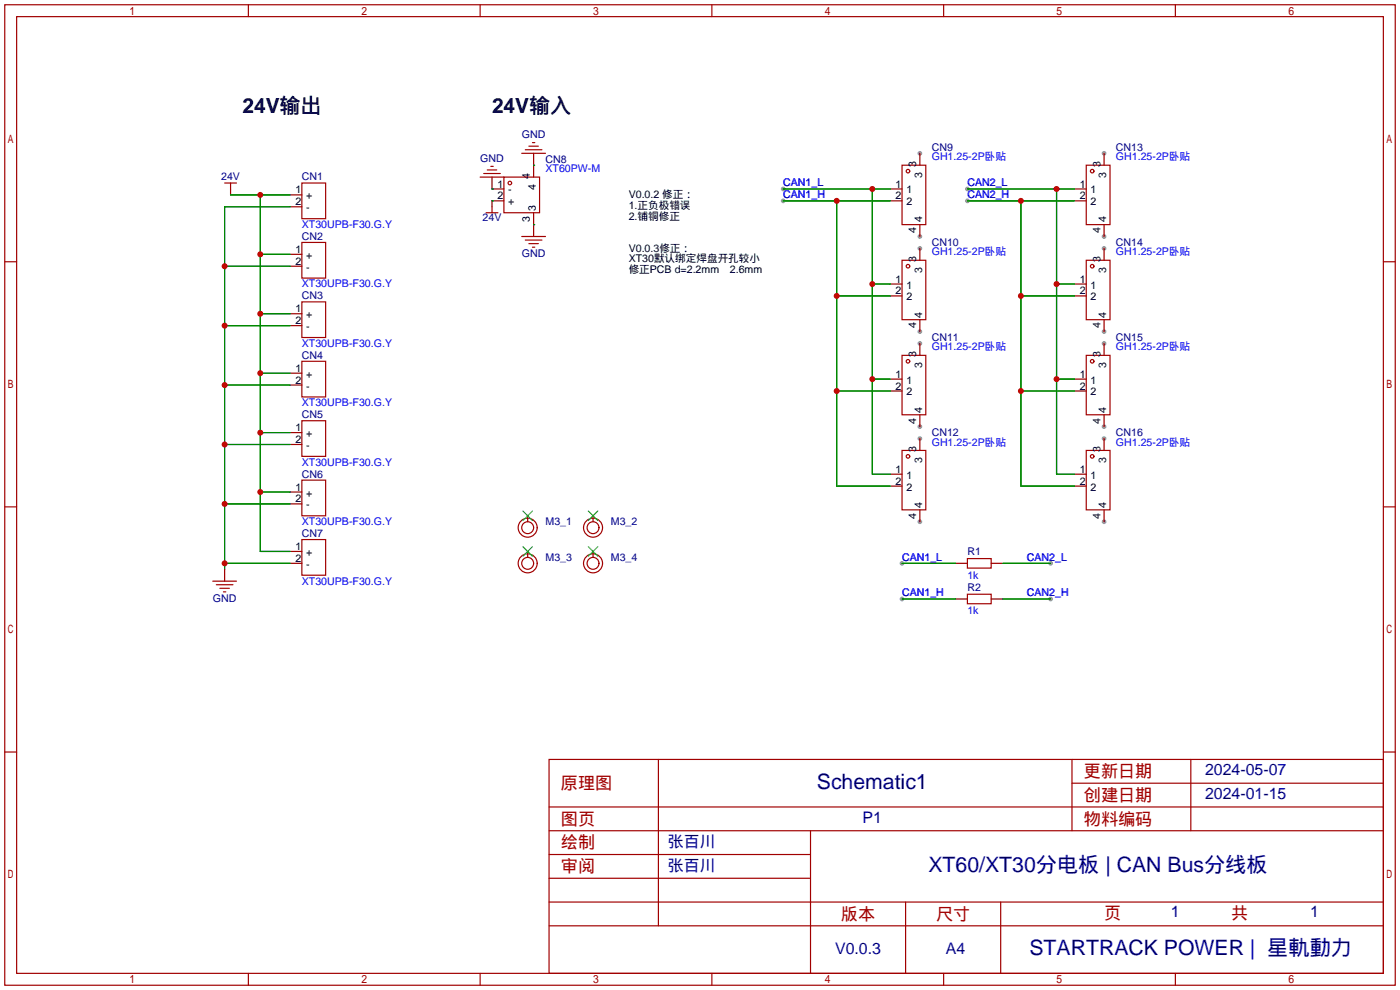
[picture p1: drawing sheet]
<svg xmlns="http://www.w3.org/2000/svg" width="299mm" height="212mm" viewBox="0 0 299 212" stroke-linecap="round" stroke-linejoin="round" font-family="sans-serif">
<g fill="#999">
<circle cx="196.6" cy="32.8" r=".51"/>
<circle cx="196.6" cy="50.5" r=".51"/>
<circle cx="196.6" cy="53.1" r=".51"/>
<circle cx="196.6" cy="70.9" r=".51"/>
<circle cx="196.6" cy="73.4" r=".51"/>
<circle cx="196.6" cy="91.2" r=".51"/>
<circle cx="196.6" cy="93.7" r=".51"/>
<circle cx="196.6" cy="111.5" r=".51"/>
<circle cx="236" cy="32.8" r=".51"/>
<circle cx="236" cy="50.5" r=".51"/>
<circle cx="236" cy="53.1" r=".51"/>
<circle cx="236" cy="70.9" r=".51"/>
<circle cx="236" cy="73.4" r=".51"/>
<circle cx="236" cy="91.2" r=".51"/>
<circle cx="236" cy="93.7" r=".51"/>
<circle cx="236" cy="111.5" r=".51"/>
<circle cx="167.4" cy="40.4" r=".51"/>
<circle cx="167.4" cy="42.9" r=".51"/>
<circle cx="206.8" cy="40.4" r=".51"/>
<circle cx="206.8" cy="42.9" r=".51"/>
<circle cx="192.8" cy="128" r=".51"/>
<circle cx="192.8" cy="120.4" r=".51"/>
<circle cx="224.5" cy="120.4" r=".51"/>
<circle cx="224.5" cy="128" r=".51"/>
</g>
<g fill="none" stroke="#a10000" stroke-width=".25">
<path d="M1 1h297.2v209.6h-297.2zM3.6 3.6h292.1v204.4h-292.1zM53.1 1v2.6M102.6 1v2.6M152.1 1v2.6M201.7 1v2.6M251.2 1v2.6M48 39.1h2.5M49.3 39.1v1.3M64.5 39.1h5.1v7.6h-5.1zM102.6 37.8h5.1M103.4 37.1h3.5"/>
<path d="M104.1 36.3h2.1M104.9 35.6h.5M107.7 37.8h7.6v7.7h-7.6zM111.5 32.8h5.1M112.3 32h3.5M113 31.2h2.1M113.8 30.5h.5M192.8 35.3h5.1v12.7h-5.1zM232.2 35.3h5v12.7h-5zM1 55.9h2.6M64.5 51.8h5.1v7.6h-5.1zM103.9 45.5h2.5"/>
<path d="M105.2 44.2v1.3M111.5 50.5h5.1M112.3 51.3h3.5M113 52.1h2.1M113.8 52.8h.5M192.8 55.6h5.1v12.7h-5.1zM232.2 55.6h5v12.7h-5zM295.7 55.9h2.5M64.5 64.5h5.1v7.6h-5.1zM64.5 77.2h5.1v7.6h-5.1zM192.8 75.9h5.1v12.7h-5.1zM232.2 75.9h5v12.7h-5z"/>
<path d="M64.5 89.9h5.1v7.6h-5.1zM192.8 96.3h5.1v12.7h-5.1zM232.2 96.3h5v12.7h-5zM1 108.3h2.6M64.5 102.6h5.1v7.6h-5.1zM64.5 115.3h5.1v7.6h-5.1zM206.8 119.4h5v2h-5zM295.7 108.3h2.5M45.5 124.2h5M46.2 125h3.6M47 125.7h2M47.8 126.5h.5"/>
<path d="M206.8 127h5v2h-5zM1 160.7h2.6M117.3 162.3h178.4v45.7h-178.4zM117.3 177.5h178.4M117.3 172.5h178.4M140.7 162.3v35.6M173.2 177.5v30.5M229.1 162.3v15.2M229.1 167.4h66.6M254.5 162.3v15.2M295.7 160.7h2.5M117.3 182.6h55.9"/>
<path d="M117.3 197.9h178.4M117.3 192.8h178.4M117.3 187.7h55.9M193.5 192.8v15.2M213.9 192.8v15.2M53.1 208v2.6M102.6 208v2.6M152.1 208v2.6M201.7 208v2.6M251.2 208v2.6"/>
<circle cx="109" cy="39.1" r=".38"/>
<circle cx="194.1" cy="36.6" r=".38"/>
<circle cx="233.4" cy="36.6" r=".38"/>
<circle cx="194.1" cy="56.9" r=".38"/>
<circle cx="233.4" cy="56.9" r=".38"/>
<circle cx="194.1" cy="77.2" r=".38"/>
<circle cx="233.4" cy="77.2" r=".38"/>
<circle cx="194.1" cy="97.5" r=".38"/>
<circle cx="233.4" cy="97.5" r=".38"/>
<circle cx="112.8" cy="112.8" r="1.27"/>
<circle cx="112.8" cy="112.8" r="2.03"/>
<circle cx="126.7" cy="112.8" r="1.27"/>
<circle cx="126.7" cy="112.8" r="2.03"/>
<circle cx="112.8" cy="120.4" r="1.27"/>
<circle cx="112.8" cy="120.4" r="2.03"/>
<circle cx="126.7" cy="120.4" r="1.27"/>
<circle cx="126.7" cy="120.4" r="2.03"/>
</g>
<g fill="none" stroke="#870000" stroke-width=".25">
<path d="M105.2 37.8v2.6h2.5M114 32.8v5M196.6 32.8v2.5M236 32.8v2.5M49.3 40.4v1.3M62 41.7h2.5M62 44.2h2.5M62 54.4h2.5M62 56.9h2.5M107.7 42.9h-2.5v1.3M114 45.5v5M190.2 40.4h2.6"/>
<path d="M190.2 42.9h2.6M196.6 48v2.5M196.6 53.1v2.5M229.6 40.4h2.6M229.6 42.9h2.6M236 48v2.5M236 53.1v2.5M62 67.1h2.5M62 69.6h2.5M62 79.8h2.5M190.2 60.7h2.6M190.2 63.2h2.6"/>
<path d="M196.6 68.3v2.6M196.6 73.4v2.5M229.6 60.7h2.6M229.6 63.2h2.6M236 68.3v2.6M236 73.4v2.5M62 82.3h2.5M62 92.5h2.5M62 95h2.5M190.2 81h2.6M190.2 83.6h2.6M196.6 88.6v2.6"/>
<path d="M196.6 93.7v2.6M229.6 81h2.6M229.6 83.6h2.6M236 88.6v2.6M236 93.7v2.6M62 105.2h2.5M62 107.7h2.5M62 117.9h2.5M112.8 110.2v1.3M112.8 117.9v1.2M126.7 110.2v1.3M126.7 117.9v1.2"/>
<path d="M190.2 101.3h2.6M190.2 103.9h2.6M196.6 109v2.5M229.6 101.3h2.6M229.6 103.9h2.6M236 109v2.5M48 121.7v2.5M62 120.4h2.5M204.2 120.4h2.6M204.2 128h2.6M211.8 120.4h2.6M211.8 128h2.6"/>
</g>
<g fill="none" stroke="#008700" stroke-width=".25">
<path d="M114 35.3h.1M48 56.9h14M49.3 41.7h12.7M55.6 41.7v76.2h6.4M55.6 54.4h6.4M62 44.2h-14v77.5M105.2 42.9h.1M105.2 40.4h.1M114 48h.1M167.4 40.4h22.8M167.4 42.9h22.8M178.8 42.9v61h11.4"/>
<path d="M186.4 40.4v60.9h3.8M206.8 40.4h22.8M206.8 42.9h22.8M218.2 42.9v61h11.4M225.8 40.4v60.9h3.8M48 69.6h14M55.6 79.8h6.4M55.6 67.1h6.4M178.8 63.2h11.4M186.4 60.7h3.8M218.2 63.2h11.4M225.8 60.7h3.8"/>
<path d="M48 95h14M48 82.3h14M55.6 92.5h6.4M178.8 83.6h11.4M186.4 81h3.8M218.2 83.6h11.4M225.8 81h3.8M48 107.7h14M55.6 105.2h6.4M48 120.4h14M192.8 120.4h11.4M192.8 128h11.4"/>
<path d="M214.4 120.4h10.1M214.4 128h10.1"/>
</g>
<path d="M111.8 116.8l2 2.1M111.8 109.2l2 2.1M113.8 116.8l-2 2.1M113.8 109.2l-2 2.1M125.7 109.2l2.1 2.1M125.7 116.8l2.1 2.1M127.8 109.2l-2.1 2.1M127.8 116.8l-2.1 2.1" fill="none" stroke="#3c3" stroke-width=".25"/>
<g fill="#c00">
<circle cx="55.6" cy="41.7" r=".63"/>
<circle cx="55.6" cy="54.4" r=".63"/>
<circle cx="55.6" cy="67.1" r=".63"/>
<circle cx="55.6" cy="79.8" r=".63"/>
<circle cx="55.6" cy="92.5" r=".63"/>
<circle cx="55.6" cy="105.2" r=".63"/>
<circle cx="48" cy="56.9" r=".63"/>
<circle cx="48" cy="69.6" r=".63"/>
<circle cx="48" cy="82.3" r=".63"/>
<circle cx="48" cy="95" r=".63"/>
<circle cx="48" cy="107.7" r=".63"/>
<circle cx="48" cy="120.4" r=".63"/>
<circle cx="186.4" cy="40.4" r=".63"/>
<circle cx="186.4" cy="60.7" r=".63"/>
<circle cx="186.4" cy="81" r=".63"/>
<circle cx="178.8" cy="42.9" r=".63"/>
<circle cx="178.8" cy="63.2" r=".63"/>
<circle cx="178.8" cy="83.6" r=".63"/>
<circle cx="225.8" cy="40.4" r=".63"/>
<circle cx="225.8" cy="60.7" r=".63"/>
<circle cx="225.8" cy="81" r=".63"/>
<circle cx="218.2" cy="42.9" r=".63"/>
<circle cx="218.2" cy="63.2" r=".63"/>
<circle cx="218.2" cy="83.6" r=".63"/>
</g>
<g font-size="4.5">
<text x="51.8" y="24.1">24V输出</text>
<text x="105.2" y="24.1">24V输入</text>
</g>
<g font-size="4.5" fill="#000080">
<text x="174.6" y="168.6">Schematic1</text>
<text x="198.4" y="186.3">XT60/XT30分电板 | CAN Bus分线板</text>
<text x="220" y="204.1">STARTRACK POWER | 星軌動力</text>
</g>
<g font-size="3.7" fill="#a00000">
<text x="231.6" y="166.1">更新日期</text>
<text x="119.9" y="168.6">原理图</text>
<text x="231.6" y="171.2">创建日期</text>
<text x="119.9" y="176.3">图页</text>
<text x="231.6" y="176.3">物料编码</text>
<text x="119.9" y="181.3">绘制</text>
<text x="119.9" y="186.4">审阅</text>
<text x="179.7" y="196.6">版本</text>
<text x="200" y="196.6">尺寸</text>
<text x="236" y="196.3">页</text>
<text x="263.1" y="196.3">共</text>
</g>
<g font-size="3.4" fill="#000080">
<text x="257.6" y="165.7">2024-05-07</text>
<text x="257.6" y="170.8">2024-01-15</text>
<text x="184.4" y="175.9">P1</text>
<text x="142.7" y="181">张百川</text>
<text x="142.7" y="186.1">张百川</text>
<text x="250.3" y="196">1</text>
<text x="280" y="196">1</text>
<text x="178.5" y="203.8">V0.0.3</text>
<text x="202.1" y="203.8">A4</text>
</g>
<g font-size="2.3" fill="#000080">
<text x="111.5" y="29.5">GND</text>
<text x="102.6" y="34.6">GND</text>
<text x="116.6" y="34.8">CN8</text>
<text x="199.1" y="32.2">CN9</text>
<text x="238.5" y="32.2">CN13</text>
<text x="47.3" y="38.6">24V</text>
<text x="64.5" y="38.6">CN1</text>
<text x="103.1" y="47.2">24V</text>
<text x="64.5" y="51.3">CN2</text>
<text x="199.1" y="52.5">CN10</text>
<text x="238.5" y="52.5">CN14</text>
<text x="111.5" y="54.9">GND</text>
<text x="64.5" y="64">CN3</text>
<text x="64.5" y="76.7">CN4</text>
<text x="199.1" y="72.9">CN11</text>
<text x="238.5" y="72.9">CN15</text>
<text x="64.5" y="89.4">CN5</text>
<text x="199.1" y="93.2">CN12</text>
<text x="238.5" y="93.2">CN16</text>
<text x="64.5" y="102.1">CN6</text>
<text x="116.6" y="112.2">M3_1</text>
<text x="130.6" y="112.2">M3_2</text>
<text x="64.5" y="114.8">CN7</text>
<text x="116.6" y="119.8">M3_3</text>
<text x="130.6" y="119.8">M3_4</text>
<text x="206.8" y="118.6">R1</text>
<text x="45.5" y="128.6">GND</text>
<text x="206.8" y="126.2">R2</text>
</g>
<g font-size="2.3">
<text x="195.8" y="35.7" transform="rotate(-90 195.8 35.7)">3</text>
<text x="235.2" y="35.7" transform="rotate(-90 235.2 35.7)">3</text>
<text x="63.1" y="41.3">1</text>
<text x="106.3" y="40.1">1</text>
<text x="108.6" y="41.3">-</text>
<text x="113.2" y="38.2" transform="rotate(-90 113.2 38.2)">4</text>
<text x="114.5" y="40.5" transform="rotate(-90 114.5 40.5)">4</text>
<text x="191.4" y="40.1">1</text>
<text x="193.7" y="41.3">1</text>
<text x="197.1" y="38" transform="rotate(-90 197.1 38)">3</text>
<text x="230.8" y="40.1">1</text>
<text x="233.1" y="41.3">1</text>
<text x="236.4" y="38" transform="rotate(-90 236.4 38)">3</text>
<text x="63.1" y="43.9">2</text>
<text x="65.5" y="42.6">+</text>
<text x="65.5" y="45.2">-</text>
<text x="106.3" y="42.6">2</text>
<text x="108.6" y="43.9">+</text>
<text x="113.2" y="47.3" transform="rotate(-90 113.2 47.3)">3</text>
<text x="114.5" y="45" transform="rotate(-90 114.5 45)">3</text>
<text x="134.4" y="42.4">V0.0.2 修正：</text>
<text x="134.4" y="44.7">1.正负极错误</text>
<text x="134.4" y="46.9">2.铺铜修正</text>
<text x="191.4" y="42.6">2</text>
<text x="193.7" y="43.9">2</text>
<text x="197.1" y="47.6" transform="rotate(-90 197.1 47.6)">4</text>
<text x="230.8" y="42.6">2</text>
<text x="233.1" y="43.9">2</text>
<text x="236.4" y="47.6" transform="rotate(-90 236.4 47.6)">4</text>
<text x="134.4" y="53.8">V0.0.3修正：</text>
<text x="195.8" y="49.9" transform="rotate(-90 195.8 49.9)">4</text>
<text x="235.2" y="49.9" transform="rotate(-90 235.2 49.9)">4</text>
<text x="63.1" y="54">1</text>
<text x="63.1" y="56.6">2</text>
<text x="65.5" y="55.3">+</text>
<text x="65.5" y="57.9">-</text>
<text x="134.4" y="56.1">XT30默认绑定焊盘开孔较小</text>
<text x="134.4" y="58.3">修正PCB d=2.2mm</text>
<text x="156" y="58.3">2.6mm</text>
<text x="195.8" y="56" transform="rotate(-90 195.8 56)">3</text>
<text x="197.1" y="58.3" transform="rotate(-90 197.1 58.3)">3</text>
<text x="235.2" y="56" transform="rotate(-90 235.2 56)">3</text>
<text x="236.4" y="58.3" transform="rotate(-90 236.4 58.3)">3</text>
<text x="191.4" y="60.4">1</text>
<text x="191.4" y="62.9">2</text>
<text x="193.7" y="61.7">1</text>
<text x="193.7" y="64.2">2</text>
<text x="230.8" y="60.4">1</text>
<text x="230.8" y="62.9">2</text>
<text x="233.1" y="61.7">1</text>
<text x="233.1" y="64.2">2</text>
<text x="63.1" y="66.7">1</text>
<text x="63.1" y="69.3">2</text>
<text x="65.5" y="68">+</text>
<text x="65.5" y="70.6">-</text>
<text x="195.8" y="70.2" transform="rotate(-90 195.8 70.2)">4</text>
<text x="197.1" y="67.9" transform="rotate(-90 197.1 67.9)">4</text>
<text x="235.2" y="70.2" transform="rotate(-90 235.2 70.2)">4</text>
<text x="236.4" y="67.9" transform="rotate(-90 236.4 67.9)">4</text>
<text x="195.8" y="76.3" transform="rotate(-90 195.8 76.3)">3</text>
<text x="235.2" y="76.3" transform="rotate(-90 235.2 76.3)">3</text>
<text x="63.1" y="79.4">1</text>
<text x="63.1" y="82">2</text>
<text x="65.5" y="80.7">+</text>
<text x="65.5" y="83.3">-</text>
<text x="191.4" y="80.7">1</text>
<text x="191.4" y="83.3">2</text>
<text x="193.7" y="82">1</text>
<text x="197.1" y="78.6" transform="rotate(-90 197.1 78.6)">3</text>
<text x="230.8" y="80.7">1</text>
<text x="230.8" y="83.3">2</text>
<text x="233.1" y="82">1</text>
<text x="236.4" y="78.6" transform="rotate(-90 236.4 78.6)">3</text>
<text x="193.7" y="84.5">2</text>
<text x="197.1" y="88.2" transform="rotate(-90 197.1 88.2)">4</text>
<text x="233.1" y="84.5">2</text>
<text x="236.4" y="88.2" transform="rotate(-90 236.4 88.2)">4</text>
<text x="63.1" y="92.1">1</text>
<text x="63.1" y="94.7">2</text>
<text x="65.5" y="93.4">+</text>
<text x="65.5" y="96">-</text>
<text x="195.8" y="90.5" transform="rotate(-90 195.8 90.5)">4</text>
<text x="235.2" y="90.5" transform="rotate(-90 235.2 90.5)">4</text>
<text x="191.4" y="101">1</text>
<text x="195.8" y="96.6" transform="rotate(-90 195.8 96.6)">3</text>
<text x="197.1" y="99" transform="rotate(-90 197.1 99)">3</text>
<text x="230.8" y="101">1</text>
<text x="235.2" y="96.6" transform="rotate(-90 235.2 96.6)">3</text>
<text x="236.4" y="99" transform="rotate(-90 236.4 99)">3</text>
<text x="63.1" y="104.8">1</text>
<text x="63.1" y="107.4">2</text>
<text x="65.5" y="106.1">+</text>
<text x="191.4" y="103.6">2</text>
<text x="193.7" y="102.3">1</text>
<text x="193.7" y="104.8">2</text>
<text x="230.8" y="103.6">2</text>
<text x="233.1" y="102.3">1</text>
<text x="233.1" y="104.8">2</text>
<text x="65.5" y="108.7">-</text>
<text x="195.8" y="110.8" transform="rotate(-90 195.8 110.8)">4</text>
<text x="197.1" y="108.5" transform="rotate(-90 197.1 108.5)">4</text>
<text x="235.2" y="110.8" transform="rotate(-90 235.2 110.8)">4</text>
<text x="236.4" y="108.5" transform="rotate(-90 236.4 108.5)">4</text>
<text x="63.1" y="117.5">1</text>
<text x="65.5" y="118.8">+</text>
<text x="63.1" y="120.1">2</text>
<text x="65.5" y="121.4">-</text>
</g>
<g font-size="2.3" fill="#00f">
<text x="199.1" y="34.3">GH1.25-2P卧贴</text>
<text x="238.5" y="34.3">GH1.25-2P卧贴</text>
<text x="116.6" y="36.8">XT60PW-M</text>
<text x="167.4" y="39.8">CAN1_L</text>
<text x="206.8" y="39.8">CAN2_L</text>
<text x="167.4" y="42.4">CAN1_H</text>
<text x="206.8" y="42.4">CAN2_H</text>
<text x="64.5" y="48.7">XT30UPB-F30.G.Y</text>
<text x="199.1" y="54.6">GH1.25-2P卧贴</text>
<text x="238.5" y="54.6">GH1.25-2P卧贴</text>
<text x="64.5" y="61.4">XT30UPB-F30.G.Y</text>
<text x="64.5" y="74.1">XT30UPB-F30.G.Y</text>
<text x="199.1" y="74.9">GH1.25-2P卧贴</text>
<text x="238.5" y="74.9">GH1.25-2P卧贴</text>
<text x="64.5" y="86.8">XT30UPB-F30.G.Y</text>
<text x="199.1" y="95.2">GH1.25-2P卧贴</text>
<text x="238.5" y="95.2">GH1.25-2P卧贴</text>
<text x="64.5" y="99.5">XT30UPB-F30.G.Y</text>
<text x="64.5" y="112.2">XT30UPB-F30.G.Y</text>
<text x="192.8" y="119.9">CAN1_L</text>
<text x="219.5" y="119.9">CAN2_L</text>
<text x="64.5" y="124.9">XT30UPB-F30.G.Y</text>
<text x="206.8" y="123.7">1k</text>
<text x="192.8" y="127.5">CAN1_H</text>
<text x="206.8" y="131.3">1k</text>
<text x="219.5" y="127.5">CAN2_H</text>
</g>
</svg>
